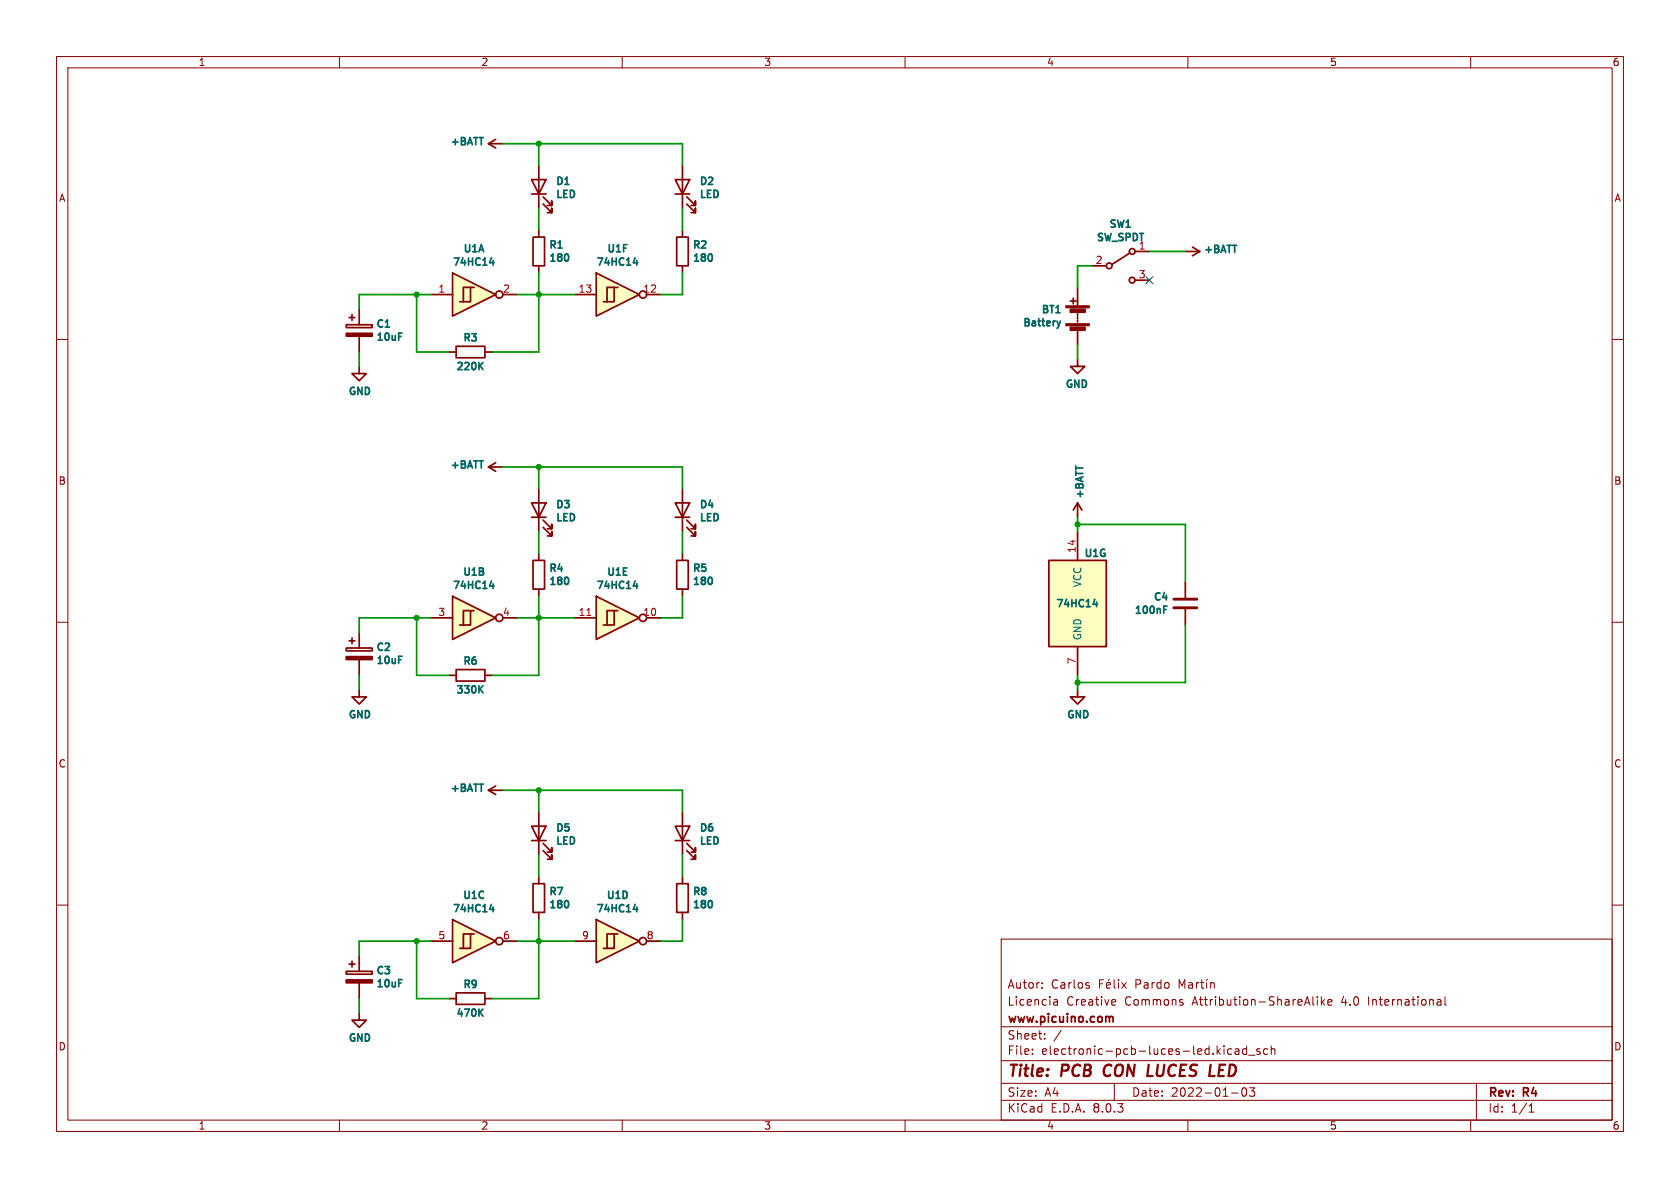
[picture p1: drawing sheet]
<svg xmlns="http://www.w3.org/2000/svg" width="297mm" height="210mm" viewBox="0 0 297 210" stroke-linecap="round" stroke-linejoin="round" font-family="sans-serif">
<g fill="none" stroke="#840000" stroke-width=".18">
<path d="M10 10h277v190h-277zM12 12h273v186h-273zM60 10v2M110 10v2M160 10v2M210 10v2M260 10v2M10 60h2M285 60h2M10 110h2M285 110h2M10 160h2"/>
<path d="M285 160h2M177 166h108v32h-108zM184.2 174.6v.1M184.2 173.8v.1M186.3 176.8h.6l.1 .9M186.3 177.6h.7M187 177.1l-.7 .1M192.4 174.2l.2 .2-.2 .3M192.4 173.7l.1 .1M194.4 173.9h.5M195.1 173.2h-.7v1.5M195.6 174.2l.7-.1-.1-.3-.4-.1-.2 .2 .1 .7h.5"/>
<path d="M196.1 173.1l-.2 .2M196.7 176.7l.5 .1v.3l-.7 .1M197 173.2v1.3l.2 .2M197.2 177.6l-.5 .1M197.7 173.2v.1M197.7 173.7v1M198.3 173.7l.8 1M199.1 173.7l-.8 1M208.5 174.7v-1.5l.5 1.1 .5-1.1v1.5M209 177.2l.2 .2-.2 .3M209 176.7l.1 .1M210.2 173.8h.5l.1 .9"/>
<path d="M210.8 174.1h-.5a.29 .29 0 0 0-.2 .3 .29 .29 0 0 0 .2 .3l.5-.1M211.5 173.7v1M212 173.7l-.3 .1-.2 .2M212.2 173.7h.6M212.5 173.2v1.3l.3 .2M213.3 173.7v1M213.5 173.1l-.3 .2M214 173.8l.2-.1 .4 .1 .1 .9M214 173.7v1M232.1 176.2v1.3l.2 .2M232.9 176.2v.1M232.9 176.7v1"/>
<path d="M233.6 176.2v1.5M233.7 177.1l.5 .6M234.2 176.7l-.6 .6M234.7 177.2l.8-.1-.1-.3-.4-.1-.3 .2 .1 .7h.6M254.2 176.7l.5 .1v.9M254.7 177.6l-.5 .1M254.7 177.1h-.5M255.5 176.2v1.3l.2 .2M60 198v2M110 198v2M160 198v2M177 194.5h108"/>
<path d="M177 191.5h108M177 187.5h108M177 181.5h108M182.5 186.3v.1M182.5 185.5v.1M184.7 183.6v.1M184.7 182.8v.1M187.6 182.1l-1.3 2M197 191.5v3M210 198v2M217.7 185.5l-.4-.1-.3 .3v.4l.2 .2h.5M217.7 193.2h1.2"/>
<path d="M218.4 185.5h.6v.9M219 185.8h-.5a.29 .29 0 0 0-.2 .3 .29 .29 0 0 0 .2 .3l.5-.1M219.7 192.4l.2-.1a.81 .81 0 0 1 .6 .6 .81 .81 0 0 1-.3 .8l-.2 .1a.81 .81 0 0 1-.3-1.4zM220.4 184.9v1.5M220.4 185.5l-.4-.1-.3 .3v.4l.1 .2h.6M220.7 186.5h1.2M220.9 192.3h.9l-.5 .6 .4 .1v.7l-.2 .1h-.4l-.2-.1M222.7 185.5l-.3-.1-.2 .2v.2l.5 .2v.3h-.5M224.1 185.5l-.4-.1-.3 .3v.4l.1 .2h.6M224.7 185.5l.3-.1 .3 .1 .1 .9M224.7 184.9v1.5M260 198v2"/>
<path d="M261 191.5v6.5M270.3 196.6h.9M270.3 195.5l.4-.4v1.5"/>
</g>
<path d="M195.4 188.5a1.27 1.27 0 0 0 0 1.6M202.8 190.2h1M215.6 188.2l-.2 2h.9" fill="none" stroke="#840000" stroke-width=".4"/>
<g fill="none" stroke="#840000" stroke-width=".3">
<path d="M86.4 25.4l1.2 .8M86.4 25.4h2.5M87.6 24.6l-1.2 .8M61.2 57.4h4.6v.5h-4.6zM61.7 56.1h1M62.2 55.6v1M63.5 54.6v2.8M63.5 59.4v2.8M189.2 53.2h1M189.7 52.7v1M190.5 50.8v3.3M190.5 55.1v.3"/>
<path d="M190.5 55.6v.3M190.5 56.1v.3M190.5 56.6v.3M190.5 57.2v.2M190.5 58.4v2.6M209.5 44.5h2.6M210.8 43.7l1.3 .8M212.1 44.5l-1.3 .7M63.5 64.8v1.2h1.3l-1.3 1.3-1.3-1.3h1.3M190.5 63.5v1.3h-1.3l1.3 1.2 1.3-1.2h-1.3M86.4 82.6l1.2 .7M86.4 82.6h2.5"/>
<path d="M87.6 81.8l-1.2 .8M79.4 119.4h1.2M80.6 118.4h5.1v2h-5.1zM85.7 119.4h1.3M86.4 139.7l1.2 .8M86.4 139.7h2.5M87.6 138.9l-1.2 .8M190.5 121.9v1.3h1.3l-1.3 1.3-1.3-1.3h1.3M94.2 156.2h2.1v5.1h-2.1zM95.2 154.9v1.3M119.6 156.2h2.1v5.1h-2.1zM120.6 154.9v1.3"/>
<path d="M95.2 161.3v1.3M120.6 161.3v1.3M196.3 179.7l.4 .1 .1 .1v.8"/>
</g>
<g fill="#840000" stroke="#840000" stroke-width=".3">
<path d="M188.5 57.3h4v.2h-4z"/>
<path d="M188.5 54.1h4v.3h-4z"/>
<path d="M189.2 57.9h2.6v.5h-2.6z"/>
<path d="M189.2 54.7h2.6v.5h-2.6z"/>
<path d="M61.2 58.9h4.6v.5h-4.6z"/>
</g>
<path d="M68.1 57.8h.7M70.5 59.5h.4M70.5 58.9h.6M186.7 55.3h.7M186.9 56.7l.3 .9M187.2 57.6l-.3 .4M187.5 56.7l-.3 .9M84.8 121.8l.6 .7M85.4 121.2l-.7 .7M100.2 159.2a.79 .79 0 0 1 0 1.3M125.6 159.2a.79 .79 0 0 1 0 1.3" fill="none" stroke="#006464" stroke-width=".3"/>
<path d="M105.4 105.4l7.6 3.8-7.6 3.8z" fill="#ffffc2"/>
<g fill="none" stroke="#840000" stroke-width=".3">
<path d="M101.6 109.2h3.8M105.4 105.4l7.6 3.8-7.6 3.8zM108.6 108h-1.3v2.5M109.2 108h-.6v2.5h-1.9M114.3 109.2h2.5M79.4 176.5h1.2M80.6 175.5h5.1v2h-5.1zM85.7 176.5h1.3"/>
<circle cx="113.7" cy="109.2" r=".63"/>
</g>
<path d="M103.7 108.8h.8" fill="none" stroke="#a90000" stroke-width=".18"/>
<path d="M112.3 102.7l-.3 .9h.8M112.6 103.2v.8M84.8 178.9l.6 .7M85.4 178.4l-.7 .7" fill="none" stroke="#006464" stroke-width=".3"/>
<path d="M185.4 99.1h10.2v15.2h-10.2z" fill="#ffffc2"/>
<g fill="none" stroke="#840000" stroke-width=".3">
<path d="M119.4 31.8h2.5l-1.3 2.5zM119.4 34.3h2.5M120.6 29.2v7.6M121.4 36.1l1.5 1.5v-.8v.8h-.7M121.4 34.8l1.5 1.5v-.7v.7h-.7M119.6 41.9h2.1v5.1h-2.1zM120.6 40.6v1.3M120.6 47v1.3M193 47h2.6M199.8 44.7l-3.2 2M200.7 44.5h2.5M200.7 49.5h2.5"/>
<path d="M94 88.9h2.5l-1.3 2.5zM94 91.4h2.5M94.2 99.1h2.1v5h-2.1zM95.2 86.4v7.6M95.2 97.8v1.3M96 93.2l1.5 1.5v-.7v.7h-.7M96 91.9l1.5 1.6v-.8v.8h-.7M119.4 88.9h2.5l-1.3 2.5zM119.4 91.4h2.5M119.6 99.1h2.1v5h-2.1zM120.6 86.4v7.6M120.6 97.8v1.3"/>
<path d="M121.4 93.2l1.5 1.5v-.7v.7h-.7M121.4 91.9l1.5 1.6v-.8v.8h-.7M185.4 99.1h10.2v15.2h-10.2zM190.5 88.9v2.5M190.5 94v5.1M190.5 88.9l-.8 1.3M190.5 88.9l.8 1.3M61.2 114.6h4.6v.5h-4.6zM61.7 113.3h1M62.2 112.8v1M63.5 111.8v2.8M63.5 116.6v2.8"/>
<path d="M95.2 104.1v1.3M120.6 104.1v1.3M190.5 114.3v5.1M209.5 102.9v2.8M209.5 107.7v2.8M63.5 121.9v1.3h1.3l-1.3 1.3-1.3-1.3h1.3M94 146.1h2.5l-1.3 2.5zM94 148.6h2.5M95.2 143.5v7.6M96 150.4l1.5 1.5v-.8v.8h-.7M96 149.1l1.5 1.5v-.7v.7h-.7M119.4 146.1h2.5l-1.3 2.5z"/>
<path d="M119.4 148.6h2.5M120.6 143.5v7.6M121.4 150.4l1.5 1.5v-.8v.8h-.7M121.4 149.1l1.5 1.5v-.7v.7h-.7"/>
<circle cx="196.1" cy="47" r=".51"/>
<circle cx="200.2" cy="49.5" r=".51"/>
<circle cx="200.2" cy="44.5" r=".51"/>
</g>
<path d="M125.6 44.9a.79 .79 0 0 1 0 1.3M70.5 116.6h.4M70.5 116h.6M100.2 102a.79 .79 0 0 1 0 1.3M125.6 102a.79 .79 0 0 1 0 1.3M193.6 105.9l-.3 .9h.7M193.9 106.4v.9M205.7 107.8h.5" fill="none" stroke="#006464" stroke-width=".3"/>
<path d="M207.5 107.4h4.1M207.5 105.9h4.1" fill="none" stroke="#840000" stroke-width=".51"/>
<path d="M61.2 116.1h4.6v.5h-4.6z" fill="#840000" stroke="#840000" stroke-width=".3"/>
<path d="M80 162.6l7.6 3.8-7.6 3.8z" fill="#ffffc2"/>
<g fill="none" stroke="#840000" stroke-width=".3">
<path d="M76.2 166.4h3.8M80 162.6l7.6 3.8-7.6 3.8zM83.2 165.1h-1.3v2.5M83.8 165.1h-.6v2.5h-1.9M88.9 166.4h2.5"/>
<circle cx="88.3" cy="166.4" r=".63"/>
</g>
<path d="M86.9 159.8l-.3 1h.8M87.2 160.3v.9" fill="none" stroke="#006464" stroke-width=".3"/>
<path d="M80 105.4l7.6 3.8-7.6 3.8z" fill="#ffffc2"/>
<g fill="none" stroke="#840000" stroke-width=".3">
<path d="M94 31.8h2.5l-1.3 2.5zM94 34.3h2.5M95.2 29.2v7.6M96 36.1l1.5 1.5v-.8v.8h-.7M96 34.8l1.5 1.5v-.7v.7h-.7M76.2 109.2h3.8M80 105.4l7.6 3.8-7.6 3.8zM83.2 108h-1.3v2.5M83.8 108h-.6v2.5h-1.9M88.9 109.2h2.5"/>
<circle cx="88.3" cy="109.2" r=".63"/>
</g>
<path d="M99.9 32.6h.7M86.9 102.7l-.3 .9h.8M87.2 103.2v.8" fill="none" stroke="#006464" stroke-width=".3"/>
<path d="M105.4 48.3l7.6 3.8-7.6 3.8z" fill="#ffffc2"/>
<g fill="none" stroke="#840000" stroke-width=".3">
<path d="M94.2 41.9h2.1v5.1h-2.1zM95.2 40.6v1.3M95.2 47v1.3M101.6 52.1h3.8M105.4 48.3l7.6 3.8-7.6 3.8zM108.6 50.8h-1.3v2.5M109.2 50.8h-.6v2.5h-1.9M114.3 52.1h2.5M61.2 171.7h4.6v.5h-4.6zM61.7 170.4h1M62.2 169.9v1M63.5 179.1v1.2h1.3l-1.3 1.3-1.3-1.3h1.3"/>
<path d="M63.5 168.9v2.8M63.5 173.7v2.8"/>
<circle cx="113.7" cy="52.1" r=".63"/>
</g>
<path d="M98.7 43.9h.7M100.2 44.9a.79 .79 0 0 1 0 1.3M112.3 45.5l-.3 1h.8M112.6 46v.9M70.5 173.8h.4M70.5 173.2h.6" fill="none" stroke="#006464" stroke-width=".3"/>
<path d="M61.2 173.2h4.6v.5h-4.6z" fill="#840000" stroke="#840000" stroke-width=".3"/>
<path d="M80 48.3l7.6 3.8-7.6 3.8z" fill="#ffffc2"/>
<g fill="none" stroke="#840000" stroke-width=".3">
<path d="M76.2 52.1h3.8M80 48.3l7.6 3.8-7.6 3.8zM83.2 50.8h-1.3v2.5M83.8 50.8h-.6v2.5h-1.9M88.9 52.1h2.5M79.4 62.2h1.2M80.6 61.2h5.1v2h-5.1zM85.7 62.2h1.3"/>
<circle cx="88.3" cy="52.1" r=".63"/>
</g>
<path d="M86.9 45.5l-.3 1h.8M87.2 46v.9M84.8 64.6l.6 .7M85.4 64.1l-.7 .7" fill="none" stroke="#006464" stroke-width=".3"/>
<path d="M105.4 162.6l7.6 3.8-7.6 3.8z" fill="#ffffc2"/>
<g fill="none" stroke="#840000" stroke-width=".3">
<path d="M101.6 166.4h3.8M105.4 162.6l7.6 3.8-7.6 3.8zM108.6 165.1h-1.3v2.5M109.2 165.1h-.6v2.5h-1.9M114.3 166.4h2.5"/>
<circle cx="113.7" cy="166.4" r=".63"/>
</g>
<path d="M112.3 159.8l-.3 1h.8M112.6 160.3v.9" fill="none" stroke="#006464" stroke-width=".3"/>
<g fill="none" stroke="#009600" stroke-width=".3">
<path d="M88.9 25.4h31.7v3.8M95.2 25.4v3.8M95.2 36.8v3.8M120.6 36.8v3.8M73.7 52.1v10.1h5.7M76.2 52.1h-12.7v2.5M91.4 52.1h10.2M95.2 48.3v13.9h-8.2M120.6 48.3v3.8h-3.8M193 47h-2.5v3.8M203.2 44.5h6.3M63.5 62.2v2.6"/>
<path d="M190.5 61v2.5M88.9 82.6h31.7v3.8M95.2 82.6v3.8M95.2 94v3.8M120.6 94v3.8M190.5 91.4v2.6M190.5 92.7h19v10.2M63.5 119.4v2.5M73.7 109.2v10.2h5.7M76.2 109.2h-12.7v2.6M91.4 109.2h10.2M95.2 105.4v14h-8.2"/>
<path d="M120.6 105.4v3.8h-3.8M190.5 119.4v2.5M209.5 110.5v10.2h-19M88.9 139.7h31.7v3.8M95.2 139.7v3.8M95.2 151.1v3.8M120.6 151.1v3.8M63.5 176.5v2.6M73.7 166.4v10.1h5.7M76.2 166.4h-12.7v2.5M91.4 166.4h10.2M95.2 162.6v13.9h-8.2"/>
<path d="M120.6 162.6v3.8h-3.8"/>
</g>
<path d="M202.6 48.9l1.2 1.2M203.8 48.9l-1.2 1.2" fill="none" stroke="#000084" stroke-width=".18"/>
<g fill="#009600" stroke="#009600" stroke-width=".18">
<circle cx="190.5" cy="120.7" r=".46"/>
<circle cx="190.5" cy="92.7" r=".46"/>
<circle cx="73.7" cy="166.4" r=".46"/>
<circle cx="95.2" cy="166.4" r=".46"/>
<circle cx="95.2" cy="52.1" r=".46"/>
<circle cx="95.2" cy="82.6" r=".46"/>
<circle cx="73.7" cy="52.1" r=".46"/>
<circle cx="95.2" cy="25.4" r=".46"/>
<circle cx="95.2" cy="139.7" r=".46"/>
<circle cx="95.2" cy="109.2" r=".46"/>
<circle cx="73.7" cy="109.2" r=".46"/>
</g>
<g font-size="2.8" fill="#840000">
<text x="178" y="190.9">Title:</text>
<text x="187.7" y="190.9">PCB</text>
<text x="196" y="190.9">CON</text>
<text x="204.5" y="190.9">LUCES</text>
<text x="216.2" y="190.9">LED</text>
</g>
<g font-size="2.1" fill="#840000">
<text x="178" y="178">Licencia</text>
<text x="178" y="175">Autor:</text>
<text x="185.8" y="175">Carlos</text>
<text x="188.5" y="178">Creative</text>
<text x="198.9" y="178">Commons</text>
<text x="200.8" y="175">Pardo</text>
<text x="211" y="178">Attribution-ShareAlike</text>
<text x="237.4" y="178">4.0</text>
<text x="242.3" y="178">International</text>
<text x="178" y="184">Sheet:</text>
<text x="178" y="181.2">www.picuino.com</text>
<text x="178" y="186.7">File:</text>
<text x="184.1" y="186.7">electronic-pcb-luces-led.kicad_sch</text>
<text x="178" y="196.9">KiCad</text>
<text x="178" y="194.1">Size:</text>
<text x="184.7" y="194.1">A4</text>
<text x="185.7" y="196.9">E.D.A.</text>
<text x="193.3" y="196.9">8.0.3</text>
<text x="200" y="194.1">Date:</text>
<text x="207" y="194.1">2022-01-03</text>
<text x="263" y="194.3">Rev:</text>
<text x="263" y="196.9">Id:</text>
<text x="267.1" y="196.9">1/1</text>
<text x="269.4" y="194.3">R4</text>
</g>
<g font-size="1.8" fill="#840000">
<text x="35" y="11.9">1</text>
<text x="85" y="11.9">2</text>
<text x="135" y="11.9">3</text>
<text x="185" y="11.9">4</text>
<text x="235" y="11.9">5</text>
<text x="285" y="11.9">6</text>
<text x="10.3" y="35.9">A</text>
<text x="285.3" y="35.9">A</text>
<text x="10.3" y="85.9">B</text>
<text x="285.3" y="85.9">B</text>
<text x="10.3" y="135.9">C</text>
<text x="285.3" y="135.9">C</text>
<text x="10.3" y="185.9">D</text>
<text x="285.3" y="185.9">D</text>
<text x="35" y="199.9">1</text>
<text x="85" y="199.9">2</text>
<text x="135" y="199.9">3</text>
<text x="185" y="199.9">4</text>
<text x="235" y="199.9">5</text>
<text x="285" y="199.9">6</text>
</g>
<g font-size="1.8" fill="#006464">
<text x="79.4" y="26.1">+BATT</text>
<text x="98" y="33.1">D1</text>
<text x="98" y="35.4">LED</text>
<text x="123.4" y="33.1">D2</text>
<text x="123.4" y="35.4">LED</text>
<text x="195.9" y="40.7">SW1</text>
<text x="79.8" y="47.4">74HC14</text>
<text x="81.7" y="45">U1A</text>
<text x="96.8" y="44.4">R1</text>
<text x="96.8" y="46.7">180</text>
<text x="105.2" y="47.4">74HC14</text>
<text x="107.1" y="45">U1F</text>
<text x="122.2" y="44.4">R2</text>
<text x="122.2" y="46.7">180</text>
<text x="193.6" y="43.1">SW_SPDT</text>
<text x="201.2" y="44.2">1</text>
<text x="212.6" y="45.2">+BATT</text>
<text x="66.3" y="58.3">C1</text>
<text x="180.6" y="58.1">Battery</text>
<text x="183.9" y="55.8">BT1</text>
<text x="66.3" y="60.7">10uF</text>
<text x="80.4" y="65.9">220K</text>
<text x="81.6" y="60.8">R3</text>
<text x="61.4" y="70.3">GND</text>
<text x="188.1" y="69">GND</text>
<text x="79.4" y="83.3">+BATT</text>
<text x="192" y="88.4" transform="rotate(-90 192 88.4)">+BATT</text>
<text x="98" y="90.3">D3</text>
<text x="98" y="92.6">LED</text>
<text x="123.4" y="90.3">D4</text>
<text x="123.4" y="92.6">LED</text>
<text x="96.8" y="101.5">R4</text>
<text x="122.2" y="101.5">R5</text>
<text x="191.4" y="98.9">U1G</text>
<text x="79.8" y="104.5">74HC14</text>
<text x="81.6" y="102.2">U1B</text>
<text x="96.8" y="103.8">180</text>
<text x="105.2" y="104.5">74HC14</text>
<text x="107" y="102.2">U1E</text>
<text x="122.2" y="103.8">180</text>
<text x="186.5" y="107.8">74HC14</text>
<text x="191.4" y="103.9" transform="rotate(-90 191.4 103.9)">VCC</text>
<text x="203.7" y="106.6">C4</text>
<text x="191.4" y="113.3" transform="rotate(-90 191.4 113.3)">GND</text>
<text x="200.3" y="108.9">100nF</text>
<text x="66.3" y="115.5">C2</text>
<text x="66.3" y="117.8">10uF</text>
<text x="81.6" y="117.9">R6</text>
<text x="80.4" y="123">330K</text>
<text x="61.4" y="127.4">GND</text>
<text x="188.4" y="127.4">GND</text>
<text x="79.4" y="140.4">+BATT</text>
<text x="98" y="147.4">D5</text>
<text x="98" y="149.7">LED</text>
<text x="123.4" y="147.4">D6</text>
<text x="123.4" y="149.7">LED</text>
<text x="79.8" y="161.7">74HC14</text>
<text x="81.6" y="159.3">U1C</text>
<text x="96.8" y="158.7">R7</text>
<text x="96.8" y="161">180</text>
<text x="105.2" y="161.7">74HC14</text>
<text x="107" y="159.3">U1D</text>
<text x="122.2" y="158.7">R8</text>
<text x="122.2" y="161">180</text>
<text x="66.3" y="172.6">C3</text>
<text x="66.3" y="175">10uF</text>
<text x="81.6" y="175.1">R9</text>
<text x="61.4" y="184.6">GND</text>
<text x="80.4" y="180.2">470K</text>
</g>
<g font-size="1.8" fill="#a90000">
<text x="193.6" y="46.7">2</text>
<text x="77.4" y="51.8">1</text>
<text x="88.8" y="51.8">2</text>
<text x="102.2" y="51.8">13</text>
<text x="113.6" y="51.8">12</text>
<text x="201.2" y="49.3">3</text>
<text x="190.2" y="97.8" transform="rotate(-90 190.2 97.8)">14</text>
<text x="77.4" y="109">3</text>
<text x="88.8" y="109">4</text>
<text x="102.2" y="109">11</text>
<text x="113.6" y="109">10</text>
<text x="190.2" y="117.5" transform="rotate(-90 190.2 117.5)">7</text>
<text x="77.4" y="166.1">5</text>
<text x="88.8" y="166.1">6</text>
<text x="102.8" y="166.1">9</text>
<text x="114.2" y="166.1">8</text>
</g>
</svg>
